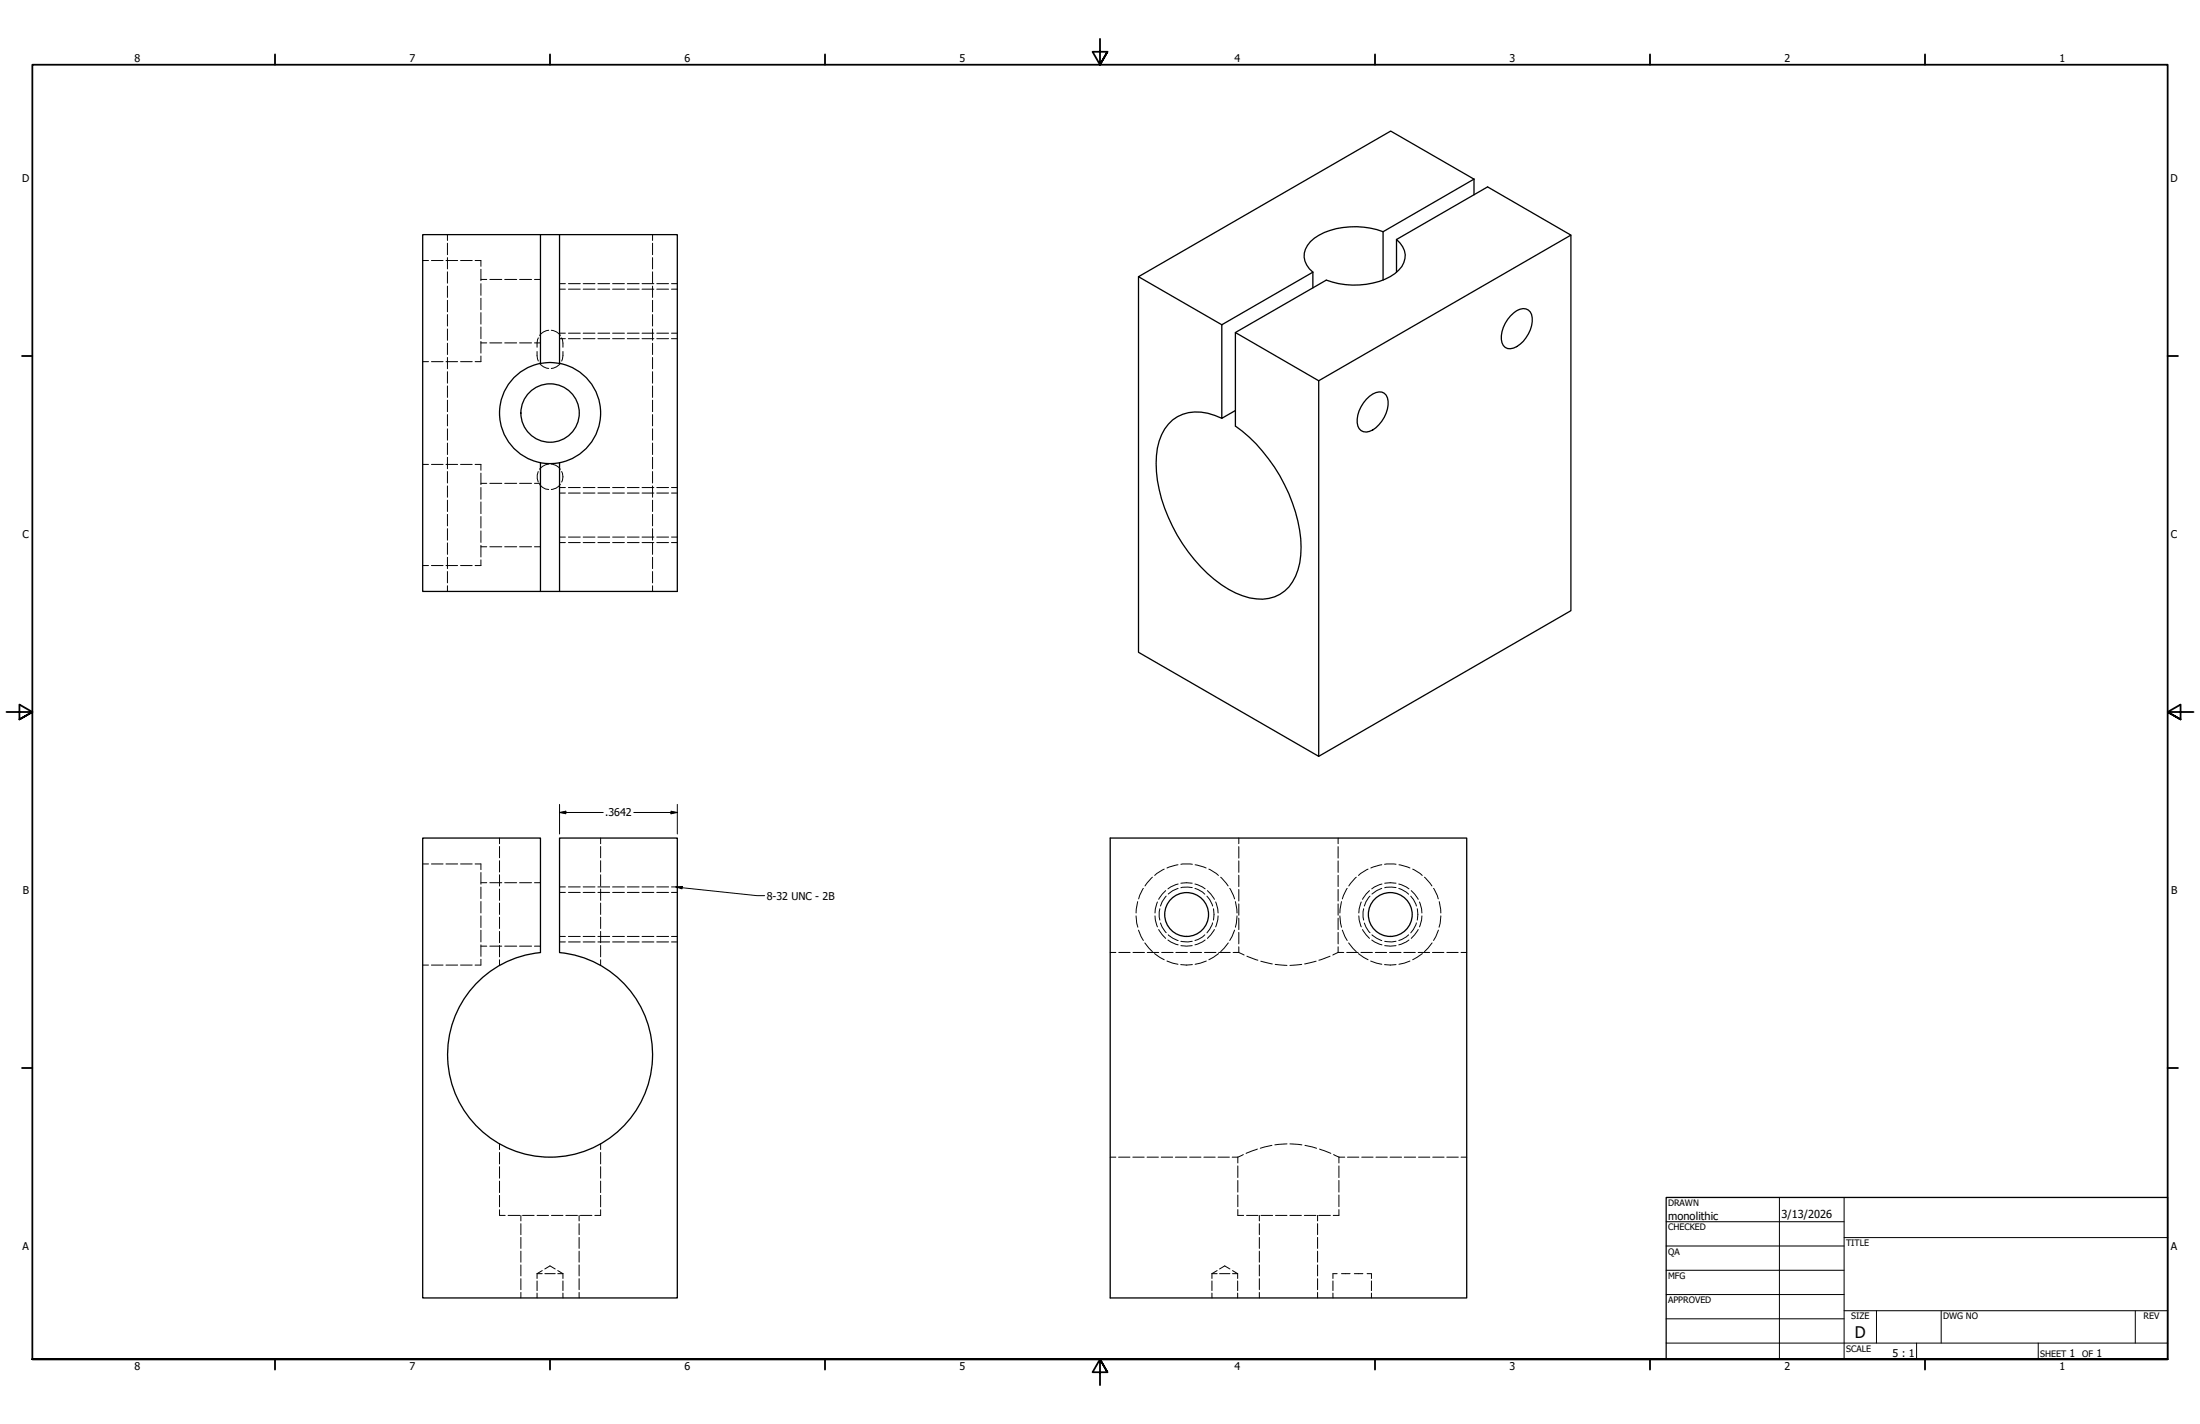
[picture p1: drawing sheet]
<svg xmlns="http://www.w3.org/2000/svg" width="864mm" height="559mm" viewBox="0 0 864 559" stroke-linecap="round" stroke-linejoin="round" font-family="sans-serif">
<!-- layer: Hidden (ANSI) -->
<g fill="none" stroke="#000" stroke-width=".39">
<path d="M175.6 92.1v2.3M175.6 95.4v4.5M256.2 92.1v2.3M256.2 95.4v4.5M165.9 102.2h2.3M169.4 102.2h4.5M175.1 102.2h4.5M175.6 101.1v4.4M175.6 106.7v4.4M175.6 112.3v4.4M175.6 117.9v4.5M180.8 102.2h4.6"/>
<path d="M186.5 102.2h2.3v2.3M188.8 105.7v4.5M188.8 111.3v4.6M188.8 117v4.5M188.8 109.7h2.3M192.3 109.7h4.7M198.1 109.7h4.7M204 109.7h4.7M209.8 109.7h2.4M219.6 113.5h2.3M223.1 113.5h4.7M228.9 113.5h4.7"/>
<path d="M234.7 113.5h4.6M240.5 113.5h4.6M246.3 113.5h4.6M252 113.5h4.7M256.2 101.1v4.4M256.2 106.7v4.4M256.2 112.3v4.4M256.2 117.9v4.5M257.8 113.5h4.6M263.6 113.5h2.3M175.6 123.4v4.6M175.6 129.1v4.4"/>
<path d="M175.6 134.7v4.4M188.8 122.7v4.5M188.8 128.3v4.6M188.8 134v4.6M188.8 139.7v2.2h-2.3M188.8 134.6h2.3M192.3 134.6h4.7M198.1 134.6h4.7M204 134.6h4.7M209.8 134.6h2.4M210.8 137.9v1.7l.5 2.1M211.3 132.6l-.5 2v1.7"/>
<path d="M215.4 129.6a4.8 4.8 0 0 0-3.6 2M216.4 129.6a4.8 4.8 0 0 1 3.6 2M219.6 130.7h2.3M220.5 132.6l.5 2v1.7M221 137.9v1.7l-.5 2.1M223.1 130.7h4.7M228.9 130.7h4.7M234.7 130.7h4.6M240.5 130.7h4.6M246.3 130.7h4.6M252 130.7h4.7M256.2 123.4v4.6"/>
<path d="M256.2 129.1v4.4M256.2 134.7v4.4M257.8 130.7h4.6M263.6 130.7h2.3M165.9 141.9h2.3M169.4 141.9h4.5M175.1 141.9h4.5M175.6 140.3v4.4M175.6 145.9v4.5M175.6 151.4v4.6M175.6 157v4.5M180.8 141.9h4.6"/>
<path d="M211.8 142.6a4.8 4.8 0 0 0 3.6 2M220 142.6a4.8 4.8 0 0 1-3.6 2M256.2 140.3v4.4M256.2 145.9v4.5M256.2 151.4v4.6M256.2 157v4.5M175.6 162.7v4.4M175.6 168.3v4.4M175.6 173.9v4.5M175.6 179.5v4.5M256.2 162.7v4.4M256.2 168.3v4.4"/>
<path d="M256.2 173.9v4.5M256.2 179.5v4.5M165.9 182.2h2.3M169.4 182.2h4.5M175.1 182.2h4.5M175.6 185v4.5M175.6 190.7v4.4M175.6 196.3v4.4M180.8 182.2h4.6M186.5 182.2h2.3v2.3M188.8 185.7v4.5M188.8 191.3v4.6"/>
<path d="M188.8 197v4.5M188.8 189.7h2.3M192.3 189.7h4.7M198.1 189.7h4.7M204 189.7h4.7M209.8 189.7h2.4M211.3 185a5.2 5.2 0 0 0 0 4.2M211.8 190.1a4.4 4.4 0 0 0 3.6 2M215.4 182.1a4.9 4.9 0 0 0-3.6 2M216.4 182.1a4.6 4.6 0 0 1 3.6 2M219.6 193.5h2.3M220 190.1a4.6 4.6 0 0 1-3.6 2"/>
<path d="M220.5 185a4.4 4.4 0 0 1 0 4.2M223.1 193.5h4.7M228.9 193.5h4.7M234.7 193.5h4.6M240.5 193.5h4.6M246.3 193.5h4.6M252 193.5h4.7M256.2 185v4.5M256.2 190.7v4.4M256.2 196.3v4.4M257.8 193.5h4.6M263.6 193.5h2.3"/>
<path d="M175.6 201.9v4.5M175.6 207.5v4.5M175.6 213v4.6M175.6 218.7v4.4M188.8 202.7v4.5M188.8 208.3v4.6M188.8 214v4.6M188.8 219.7v2.2h-2.3M188.8 214.6h2.3M192.3 214.6h4.7M198.1 214.6h4.7M204 214.6h4.7"/>
<path d="M209.8 214.6h2.4M219.6 210.8h2.3M223.1 210.8h4.7M228.9 210.8h4.7M234.7 210.8h4.6M240.5 210.8h4.6M246.3 210.8h4.6M252 210.8h4.7M256.2 201.9v4.5M256.2 207.5v4.5M256.2 213v4.6M256.2 218.7v4.4"/>
<path d="M257.8 210.8h4.6M263.6 210.8h2.3M165.9 221.9h2.3M169.4 221.9h4.5M175.1 221.9h4.5M175.6 224.3v4.4M175.6 229.9v2.2M180.8 221.9h4.6M256.2 224.3v4.4M256.2 229.9v2.2M165.9 339h2.3M169.4 339h4.5"/>
<path d="M175.1 339h4.5M180.8 339h4.6M186.5 339h2.3v2.2M196.1 328.9v2.2M196.1 332.2v4.4M196.1 337.8v4.4M235.8 328.9v2.2M235.8 332.2v4.4M235.8 337.8v4.4M462.4 339.3l-4.3 1.3M463.5 339.2h4.6M469.1 339.3l4.4 1.3"/>
<path d="M486.3 328.9v2.2M486.3 332.2v4.5M486.3 337.8v4.5M525.3 328.9v2.2M525.3 332.2v4.5M525.3 337.8v4.5M542.4 339.3l-4.3 1.3M543.5 339.2h4.5M549.1 339.3l4.4 1.3M188.8 342.4v4.6M188.8 348.1v4.5M188.8 353.8v4.5"/>
<path d="M188.8 359.4v4.6M188.8 346.4h2.3M192.3 346.4h4.7M196.1 343.3v4.4M196.1 348.9v4.4M196.1 354.4v4.4M196.1 359.9v4.5M198.1 346.4h4.7M204 346.4h4.7M209.8 346.4h2.4M219.6 350.2h2.3M223.1 350.2h4.7"/>
<path d="M228.9 350.2h4.7M234.7 350.2h4.6M235.8 343.3v4.4M235.8 348.9v4.4M235.8 354.4v4.4M235.8 359.9v4.5M240.5 350.2h4.6M246.3 350.2h4.6M252 350.2h4.7M257.8 350.2h4.6M263.6 350.2h2.3M446 359.4l.7 4.5"/>
<path d="M446.6 353.8l-.6 4.5M448.8 348.6l-1.8 4.1M452.4 344.2l-2.9 3.5M453.4 359.4l.1 1.6 .8 2.7M454.3 353.9l-.8 2.8-.1 1.6M457 341.1l-3.7 2.4M457.6 349.5l-1.4 1.3-1.3 2.1M462.5 346.9l-3 1.1-1 .8M463.5 346.6h4.5M469.1 346.9l2.9 1.1 1.1 .8M474 349.5l1.3 1.3 1.4 2.1M474.5 341.1l3.8 2.4"/>
<path d="M477.2 353.9l.8 2.8 .2 1.6M478.2 359.4l-.2 1.6-.8 2.7M479.2 344.2l2.9 3.5M482.7 348.6l1.9 4.1M484.9 353.8l.7 4.5M485.6 359.4l-.7 4.5M486.3 343.5v4.4M486.3 349.1v4.5M486.3 354.7v4.5M525.3 343.5v4.4M525.3 349.1v4.5M525.3 354.7v4.5"/>
<path d="M526 359.4l.6 4.5M526.6 353.8l-.6 4.5M528.8 348.6l-1.9 4.1M532.4 344.2l-2.9 3.5M533.4 359.4l.1 1.6 .9 2.7M534.4 353.9l-.9 2.8-.1 1.6M537 341.1l-3.7 2.4M537.6 349.5l-1.3 1.3-1.4 2.1M542.5 346.9l-2.9 1.1-1.1 .8M543.6 346.6h4.4M549.1 346.9l2.9 1.1 1.1 .8M554 349.5l1.3 1.3 1.4 2.1"/>
<path d="M554.5 341.1l3.8 2.4M557.2 353.9l.8 2.8 .2 1.6M558.2 359.4l-.2 1.6-.8 2.7M559.2 344.2l2.9 3.5M562.7 348.6l1.9 4.1M565 353.8l.6 4.5M565.6 359.4l-.7 4.5M165.9 378.7h2.3M169.4 378.7h4.5M175.1 378.7h4.5M180.8 378.7h4.6M188.8 365.1v4.5"/>
<path d="M188.8 370.8v4.5M188.8 376.4v2.3h-2.3M188.8 371.3h2.3M192.3 371.3h4.7M196.1 365.5v4.5M196.1 371v4.5M196.1 376.6v2.2M198.1 371.3h4.7M204 371.3h4.7M209.8 371.3h2.4M219.6 367.5h2.3M223.1 367.5h4.7"/>
<path d="M228.9 367.5h4.7M234.7 367.5h4.6M235.8 365.5v4.5M235.8 371v4.5M235.8 376.6v2.2M240.5 367.5h4.6M246.3 367.5h4.6M252 367.5h4.7M257.8 367.5h4.6M263.6 367.5h2.3M435.8 373.8h2.2M439.2 373.8h4.4"/>
<path d="M444.8 373.8h4.5M446.9 365l1.9 4.1M449.4 370l3 3.4M450.3 373.8h4.6M453.2 374.2l3.8 2.4M454.9 364.7l2.7 3.5M456 373.8h4.5M458.1 377.1l4.3 1.3M458.5 368.9l1 .7 3 1.2M461.6 373.8h4.5M463.5 378.5h4.6M463.5 371.1h4.5"/>
<path d="M467.2 373.8h4.5M472.8 373.8h4.5M473.1 368.9l-1.1 .7-2.9 1.2M473.5 377.1l-4.4 1.3M476.7 364.7l-2.7 3.5M478.3 374.2l-3.8 2.4M478.4 373.8h4.5M482.2 370l-3 3.4M484.1 373.8h2.2M484.6 365l-1.9 4.1M486.3 373.8l2.1 1M486.3 360.3v4.5"/>
<path d="M486.3 365.9v4.5M486.3 371.5v2.3M489.5 375.2l4.3 1.6M494.9 377.2l4.5 1.1M500.6 378.5l4.6 .3M511 378.5l-4.7 .3M516.6 377.2l-4.5 1.1M522.1 375.2l-4.4 1.6M525.3 373.8l-2.1 1M525.3 360.3v4.5M525.3 365.9v4.5M525.3 371.5v2.3"/>
<path d="M525.3 373.8h2.2M526.9 365l1.9 4.1M528.6 373.8h4.5M529.4 370l3 3.4M533.2 374.2l3.8 2.4M534.2 373.8h4.5M534.9 364.7l2.7 3.5M538 377.1l4.4 1.3M538.5 368.9l1.1 .7 2.9 1.2M539.9 373.8h4.4M543.5 378.5h4.5M543.6 371.1h4.4"/>
<path d="M545.5 373.8h4.5M551.1 373.8h4.5M553.1 368.9l-1.1 .7-2.9 1.2M553.5 377.1l-4.4 1.3M556.7 364.7l-2.7 3.5M556.7 373.8h4.5M558.4 374.2l-3.9 2.4M562.2 370l-3 3.4M562.3 373.8h4.5M564.6 365l-1.9 4.1M567.9 373.8h4.5M573.5 373.8h2.3"/>
<path d="M196.1 448.9v2.2M196.1 452.2v4.6M196.1 457.8v4.5M235.8 448.9v2.2M235.8 452.2v4.6M235.8 457.8v4.5M435.8 454.1h2.2M439.1 454.1h4.4M444.7 454.1h4.4M450.3 454.1h4.4M455.9 454.1h4.4M461.4 454.1h4.5"/>
<path d="M467 454.1h4.4M472.6 454.1h4.4M478.2 454.1h4.4M483.7 454.1h2.2M485.9 454.1v2.3M485.9 457.5v4.6M488.1 453.1l-2.2 1M493.6 450.9l-4.5 1.7M499.3 449.5l-4.6 1.1M505.2 448.9l-4.8 .4M506.3 448.9l4.7 .4M512.3 449.5l4.5 1.1"/>
<path d="M518 450.9l4.4 1.7M523.5 453.1l2.1 1M525.6 454.1v2.3M525.6 457.5v4.6M525.6 454.1h2.3M529 454.1h4.4M534.5 454.1h4.5M540.1 454.1h4.5M545.7 454.1h4.5M551.2 454.1h4.5M556.8 454.1h4.5M562.4 454.1h4.5"/>
<path d="M567.9 454.1h4.6M573.5 454.1h2.3M196.1 474.7v2.2h2.2M196.1 463.5v4.5M196.1 469.1v4.5M199.5 476.9h4.5M204.5 476.9v2.2M205.1 476.9h4.6M210.8 476.9h4.5M216.5 476.9h4.5M222.1 476.9h4.6M227.3 476.9v2.2"/>
<path d="M227.8 476.9h4.5M235.8 474.7v2.2h-2.3M235.8 463.5v4.5M235.8 469.1v4.5M485.9 474.7v2.2h2.3M485.9 463.2v4.6M485.9 468.9v4.6M489.3 476.9h4.5M494.3 476.9v2.2M495 476.9h4.6M500.7 476.9h4.5M506.3 476.9h4.6"/>
<path d="M512 476.9h4.6M517.2 476.9v2.2M517.7 476.9h4.5M525.6 474.7v2.2h-2.2M525.6 463.2v4.6M525.6 468.9v4.6M204.5 480.2v4.3M204.5 485.6v4.3M204.5 491v4.3M204.5 496.4v4.3M210.8 499.8h2.1M210.8 499.8v1.9"/>
<path d="M212.9 498.6l-2.1 1.2M213.9 499.8h4M213.9 498l2-1.2 2 1.2M218.9 499.8h2.1M218.9 498.6l2.1 1.2M221 499.8v1.9M227.3 480.2v4.3M227.3 485.6v4.3M227.3 491v4.3M227.3 496.4v4.3M475.7 499.8h2.1M475.7 499.8v1.9"/>
<path d="M477.8 498.6l-2.1 1.2M478.7 499.8h4.1M478.7 498l2.1-1.2 2 1.2M483.8 499.8h2M483.8 498.6l2 1.2M485.8 499.8v1.9M494.3 480.2v4.3M494.3 485.6v4.3M494.3 491v4.3M494.3 496.4v4.3M517.2 480.2v4.3M517.2 485.6v4.3"/>
<path d="M517.2 491v4.3M517.2 496.4v4.3M524.9 499.8h-1.7v1.9M526.6 499.8h3.4M531.6 499.8h3.4M536.6 499.8h1.8v1.9M204.5 501.8v4.3M204.5 507.2v2.1M210.8 502.7v3.8M210.8 507.4v1.9M221 502.7v3.8M221 507.4v1.9"/>
<path d="M227.3 501.8v4.3M227.3 507.2v2.1M475.7 502.7v3.8M475.7 507.4v1.9M485.8 502.7v3.8M485.8 507.4v1.9M494.3 501.8v4.3M494.3 507.2v2.1M517.2 501.8v4.3M517.2 507.2v2.1M523.2 502.7v3.8M523.2 507.4v1.9"/>
<path d="M538.4 502.7v3.8M538.4 507.4v1.9"/>
</g>
<!-- layer: Hidden Narrow (ANSI) -->
<g fill="none" stroke="#000" stroke-width=".39">
<path d="M219.6 111.3h2.3M223.1 111.3h4.7M228.9 111.3h4.7M234.7 111.3h4.6M240.5 111.3h4.6M246.3 111.3h4.6M252 111.3h4.7M257.8 111.3h4.6M263.6 111.3h2.3M219.6 132.9h2.3M223.1 132.9h4.7M228.9 132.9h4.7"/>
<path d="M234.7 132.9h4.6M240.5 132.9h4.6M246.3 132.9h4.6M252 132.9h4.7M257.8 132.9h4.6M263.6 132.9h2.3M219.6 191.3h2.3M223.1 191.3h4.7M228.9 191.3h4.7M234.7 191.3h4.6M240.5 191.3h4.6M246.3 191.3h4.6"/>
<path d="M252 191.3h4.7M257.8 191.3h4.6M263.6 191.3h2.3M219.6 212.9h2.3M223.1 212.9h4.7M228.9 212.9h4.7M234.7 212.9h4.6M240.5 212.9h4.6M246.3 212.9h4.6M252 212.9h4.7M257.8 212.9h4.6M263.6 212.9h2.3"/>
<path d="M219.6 348h2.3M223.1 348h4.7M228.9 348h4.7M234.7 348h4.6M240.5 348h4.6M246.3 348h4.6M252 348h4.7M257.8 348h4.6M263.6 348h2.3M455.3 356.6l-.3 1.2 .3 3.3M457.8 351.7l-1.6 2.2-.7 1.6M462.5 348.6l-2.1 .9-1.8 1.3"/>
<path d="M468 348.3l-1.7-.2-2.8 .3M469.1 348.6l3 1.5 .8 .8M473.8 351.7l1.1 1.3 1.1 2.5M476.3 356.6l.3 2.2-.3 2.3M535.3 356.6l-.2 1.2 .2 3.3M537.8 351.7l-1.6 2.2-.6 1.6M542.4 348.6l-2 .9-1.9 1.3M548 348.3l-1.7-.2-2.7 .3M549.1 348.6l2.9 1.5 1 .8M553.8 351.7l1.1 1.3 1.1 2.5M556.3 356.6l.3 2.2-.3 2.3M219.6 369.6h2.3"/>
<path d="M223.1 369.6h4.7M228.9 369.6h4.7M234.7 369.6h4.6M240.5 369.6h4.6M246.3 369.6h4.6M252 369.6h4.7M257.8 369.6h4.6M263.6 369.6h2.3M455.5 362.2l.7 1.6 1.6 2.2M458.6 366.8l1.8 1.4 2.1 .9M463.5 369.4l2.8 .2 1.7-.2M472.9 366.8l-.8 .9-3 1.4"/>
<path d="M476 362.1l-1.1 2.6-1.1 1.4M535.6 362.2l.6 1.6 1.6 2.2M538.5 366.8l1.9 1.4 2 .9M543.6 369.4l2.7 .2 1.7-.2M553 366.8l-1 .9-2.9 1.4M556 362.1l-1.1 2.6-1.1 1.4"/>
</g>
<!-- layer: Visible (ANSI) -->
<g fill="none" stroke="#000" stroke-width=".51">
<path d="M578.6 70.3l-32.7-18.9-99 57.2 32.7 18.8M578.6 70.3l-35.7 20.6M578.6 70.3v6.2M212.2 92.1h-46.3v140h46.3M212.2 92.1v50.5M212.2 92.1h7.4M219.6 92.1v50.5a18.6 18.6 0 0 0-7.4 0M219.6 92.1h46.3v140h-53.7M542.9 90.9a31.7 31.7 0 0 0-25.2 1.4 9.6 9.6 0 0 0-5.8 8.6 8.8 8.8 0 0 0 3.5 5.9M542.9 90.9v19M548.2 94a7.6 7.6 0 0 1 .9 12 25.1 25.1 0 0 1-18.2 5.9 30.5 30.5 0 0 1-10.3-2l-35.7 20.6v36.7a63.4 63.4 0 0 1 25.8 47.6 22.3 22.3 0 0 1-6.4 17.1 16.2 16.2 0 0 1-16.5 1.9 49.8 49.8 0 0 1-23.6-20.4 57 57 0 0 1-10.2-34.6 18.8 18.8 0 0 1 8.2-15.3 18.3 18.3 0 0 1 17.4 .6M548.2 94l35.7-20.7 32.7 19v147.3l-98.9 57.2"/>
<path d="M548.2 94v12.8M616.6 92.3l-98.9 57.1M446.9 108.6v147.4l70.8 40.8v-147.4l-32.8-18.9M515.4 106.8v6.2M515.4 106.8l-35.8 20.6M479.6 127.4v36.7l5.3-3M592.9 124a6.8 6.8 0 0 1 6.1-2.8 4.1 4.1 0 0 1 2.5 5 13 13 0 0 1-7.3 10.4 3.4 3.4 0 0 1-4.9-3.4 12.9 12.9 0 0 1 3.6-9.2zM212.2 142.6a19.8 19.8 0 0 0-16.1 19.5 19.8 19.8 0 0 0 16.1 19.5M219.7 142.6a19.8 19.8 0 0 1 16.1 19.5 19.8 19.8 0 0 1-16.1 19.5M536.4 156.7a5.8 5.8 0 0 1 7-2.4 6.8 6.8 0 0 1 .7 7.8 11.6 11.6 0 0 1-7.7 7.4 3.9 3.9 0 0 1-3.6-5.1 13 13 0 0 1 3.6-7.7zM212.2 232.1v-50.5a22.3 22.3 0 0 0 7.4 0v50.5M435.8 328.9h140v180.4h-140z"/>
<path d="M219.6 373.8v-44.9h46.3v180.4h-100v-180.4h46.3v44.9a40.2 40.2 0 0 0-31.6 59.6 40.2 40.2 0 0 0 67.3 4.7 40.2 40.2 0 0 0-23-63.5l-5.2-.8"/>
<circle cx="215.9" cy="162.1" r="11.5"/>
<circle cx="465.8" cy="358.9" r="8.6"/>
<circle cx="545.8" cy="358.9" r="8.6"/>
</g>
<!-- layer: Border (ANSI) -->
<g fill="none" stroke="#000" stroke-width=".7">
<path d="M431.8 15.2v10.2l-2.9-5.1h5.8l-2.9 5.1 2.9-5.1M107.9 21.3v4.1M215.9 21.3v4.1M323.8 21.3v4.1M539.8 21.3v4.1M647.7 21.3v4.1M755.6 21.3v4.1M8.6 139.7h4.1M850.9 139.7h4.1M2.5 279.4h10.2l-5.1-2.9v5.8l5.1-2.9-5.1 2.9M861.1 279.4h-10.2l5.1-2.9v5.8l-5.1-2.9 5.1 2.9M8.6 419.1h4.1"/>
<path d="M850.9 419.1h4.1M12.7 533.4v-508h838.2v508h-838.2h838.2M107.9 533.4v4.1M215.9 533.4v4.1M323.8 533.4v4.1M434.7 538.5l-2.9-5.1 2.9 5.1h-5.8l2.9-5.1v10.2M539.8 533.4v4.1M647.7 533.4v4.1M755.6 533.4v4.1"/>
</g>
<!-- layer: Title (ANSI) -->
<g fill="none" stroke="#000" stroke-width=".39">
<path d="M654 479.4h69.9M698.5 469.9v63.5M723.9 469.9v63.5M654 488.9h69.9M654 498.5h69.9M723.9 485.6h127M654 508h69.9M654 517.5h69.9M723.9 514.3h127M736.6 514.3v12.7M762 514.3v12.7M838.2 514.3v12.7"/>
<path d="M654 527h196.9M752.3 527v6.4M800.1 527v6.4"/>
</g>
<path d="M654 469.9h196.9v63.5h-196.9z" fill="none" stroke="#000" stroke-width=".51"/>
<!-- layer: Symbol (ANSI) -->
<path d="M265.3 348l2.5-.1-.1 .9zM265.3 348l31.9 3.5h3" fill="none" stroke="#000" stroke-width=".39"/>
<path d="M265.3 348l2.5-.1-.1 .9z" fill="#000"/>
<!-- layer: Dimension (ANSI) -->
<path d="M219.6 318.8l2.5-.5v1zM219.6 318.8h17.2M219.6 315.7v11.6M248.8 318.8h17.1M263.4 318.3l2.5 .5-2.5 .5zM265.9 315.7v11.6" fill="none" stroke="#000" stroke-width=".39"/>
<path d="M219.6 318.8l2.5-.5v1zM263.4 318.3l2.5 .5-2.5 .5z" fill="#000"/>
<text font-size="6.3" x="728.1" y="524.9">D</text>
<g font-size="4.3">
<text x="654.8" y="478.6">monolithic</text>
<text x="699.3" y="478">3/13/2026</text>
</g>
<g font-size="4.2">
<text x="52.8" y="24.4">8</text>
<text x="160.8" y="24.4">7</text>
<text x="268.7" y="24.4">6</text>
<text x="376.7" y="24.4">5</text>
<text x="484.6" y="24.4">4</text>
<text x="592.6" y="24.4">3</text>
<text x="700.5" y="24.4">2</text>
<text x="808.5" y="24.4">1</text>
<text x="8.8" y="71.4">D</text>
<text x="852" y="71.4">D</text>
<text x="8.9" y="211.1">C</text>
<text x="852.2" y="211.1">C</text>
<text x="237.6" y="320.4">.3642</text>
<text x="9" y="350.8">B</text>
<text x="301" y="353">8-32 UNC - 2B</text>
<text x="852.2" y="350.8">B</text>
<text x="8.9" y="490.5">A</text>
<text x="852.2" y="490.5">A</text>
<text x="742.9" y="532.6">5 : 1</text>
<text x="812.4" y="532.6">1</text>
<text x="823" y="532.6">1</text>
<text x="52.8" y="537.5">8</text>
<text x="160.8" y="537.5">7</text>
<text x="268.7" y="537.5">6</text>
<text x="376.7" y="537.5">5</text>
<text x="484.6" y="537.5">4</text>
<text x="592.6" y="537.5">3</text>
<text x="700.5" y="537.5">2</text>
<text x="808.5" y="537.5">1</text>
</g>
<g font-size="3.5">
<text x="654.8" y="473.2">DRAWN</text>
<text x="654.8" y="482.8">CHECKED</text>
<text x="724.7" y="488.9">TITLE</text>
<text x="654.8" y="492.3">QA</text>
<text x="654.8" y="501.8">MFG</text>
<text x="654.8" y="511.4">APPROVED</text>
<text x="726.7" y="517.7">SIZE</text>
<text x="762.8" y="517.7">DWG NO</text>
<text x="841.4" y="517.7">REV</text>
<text x="724.7" y="530.4">SCALE</text>
<text x="800.9" y="532.6">SHEET</text>
<text x="817.4" y="532.6">OF</text>
</g>
</svg>
